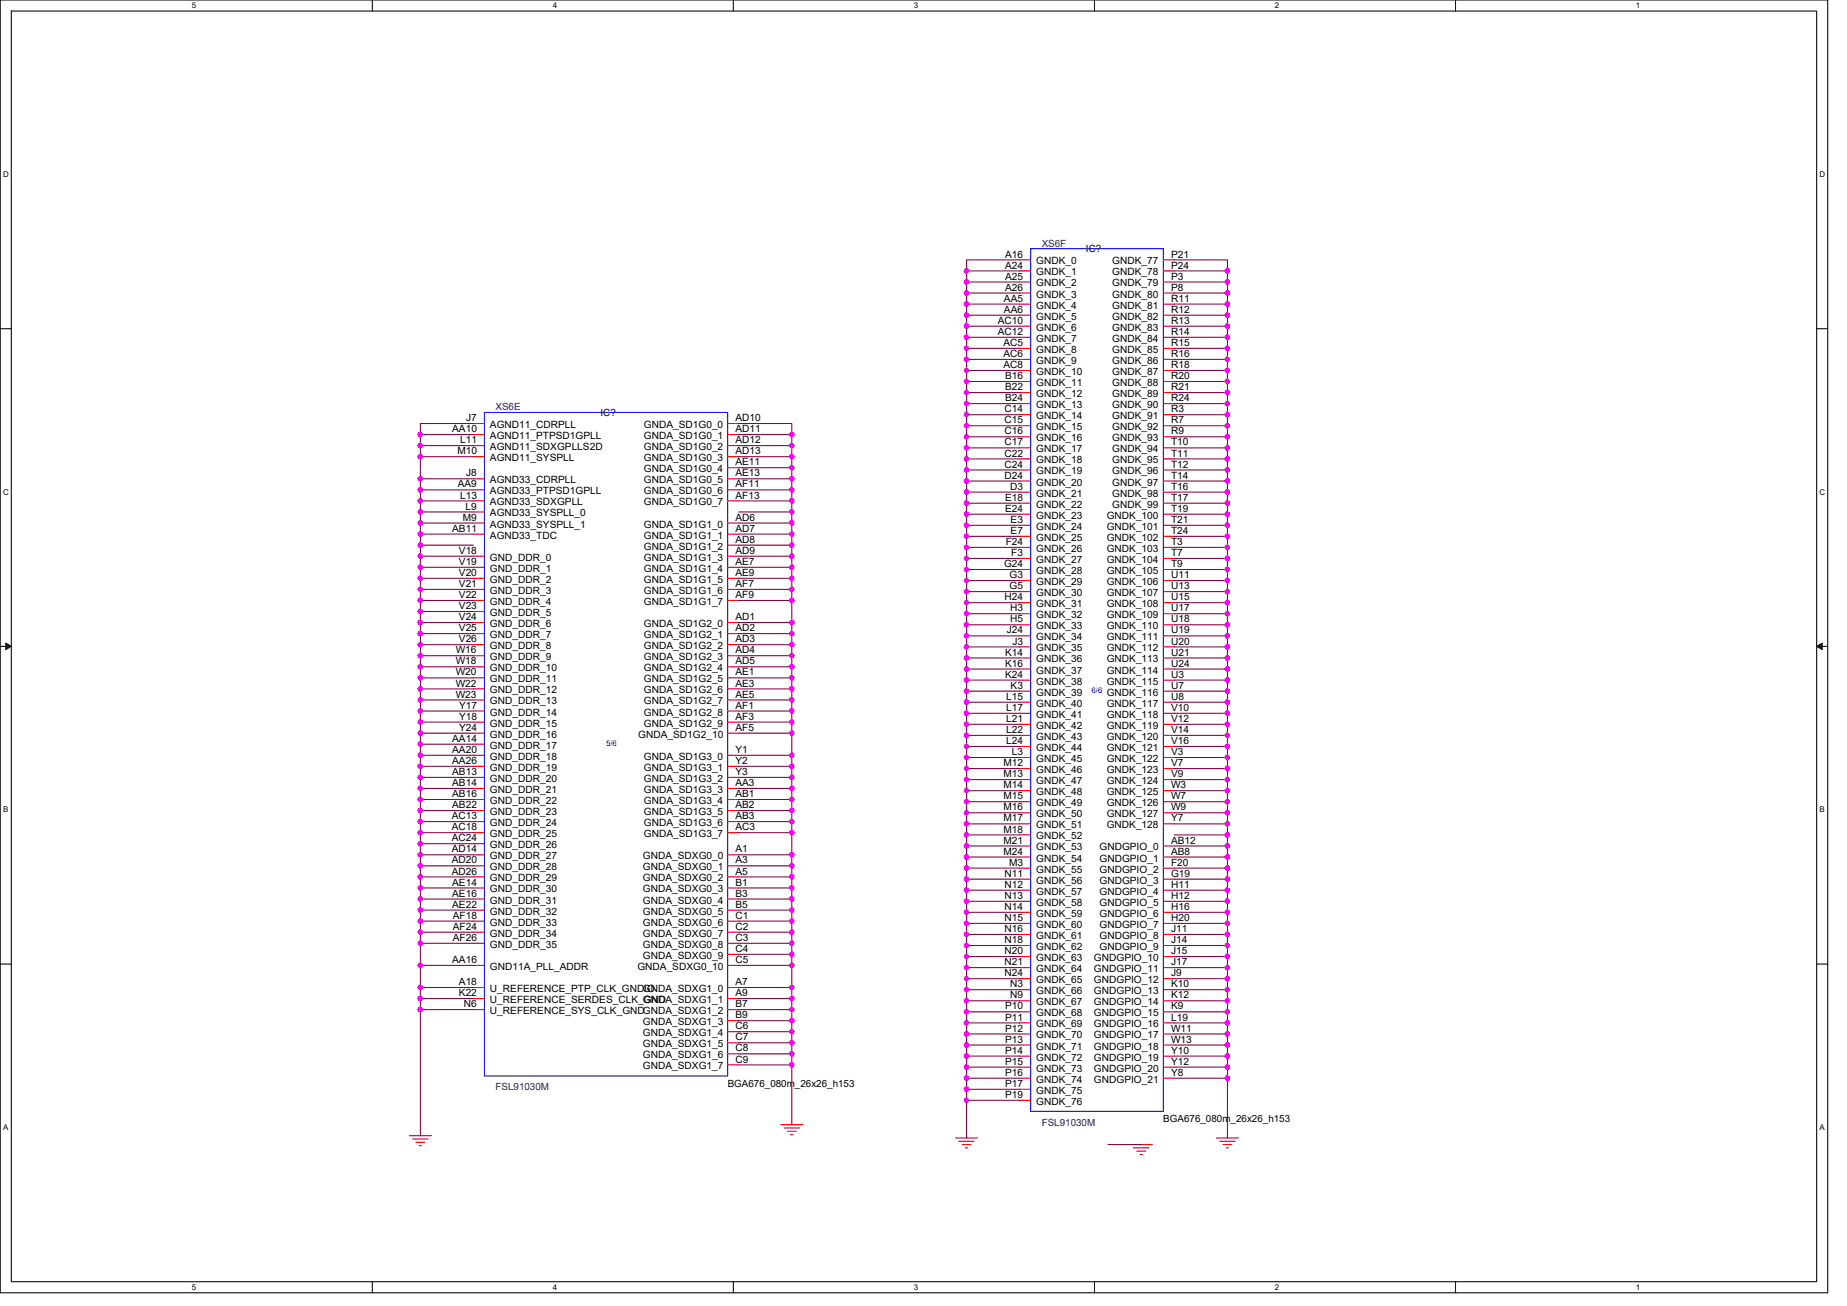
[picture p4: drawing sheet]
<svg xmlns="http://www.w3.org/2000/svg" width="297mm" height="210mm" viewBox="0 0 297 210" stroke-linecap="round" stroke-linejoin="round" font-family="sans-serif">
<path d="M0 0h293.9v207.9h-293.9zM1.8 1.8h290.4v204.3h-290.4z" fill="none" stroke="#000" stroke-width=".17"/>
<g fill="#fff">
<path d="M30.8 .2h.7v1.4h-.7z"/>
<path d="M30.8 206.3h.7v1.4h-.7z"/>
</g>
<path d="M59.9 0v1.8M59.9 206.1v1.8" fill="none" stroke="#000" stroke-width=".17"/>
<g fill="#fff">
<path d="M88.9 .2h.7v1.4h-.7z"/>
<path d="M88.9 206.3h.7v1.4h-.7z"/>
</g>
<path d="M117.9 0v1.8M117.9 206.1v1.8" fill="none" stroke="#000" stroke-width=".17"/>
<g fill="#fff">
<path d="M147 .2h.7v1.4h-.7z"/>
<path d="M147 206.3h.7v1.4h-.7z"/>
</g>
<path d="M176 0v1.8M176 206.1v1.8" fill="none" stroke="#000" stroke-width=".17"/>
<g fill="#fff">
<path d="M205 .2h.7v1.4h-.7z"/>
<path d="M205 206.3h.7v1.4h-.7z"/>
</g>
<path d="M234.1 0v1.8M234.1 206.1v1.8" fill="none" stroke="#000" stroke-width=".17"/>
<g fill="#fff">
<path d="M263.1 .2h.7v1.4h-.7z"/>
<path d="M263.1 206.3h.7v1.4h-.7z"/>
<path d="M.5 27.3h.9v1.4h-.9z"/>
<path d="M292.6 27.3h.9v1.4h-.9z"/>
<path d="M.5 78.4h.9v1.4h-.9z"/>
<path d="M292.6 78.4h.9v1.4h-.9z"/>
</g>
<path d="M0 52.9h1.8M292.2 52.9h1.7" fill="none" stroke="#000" stroke-width=".17"/>
<g fill="#fff">
<path d="M.5 129.5h.8v1.4h-.8z"/>
<path d="M292.6 129.5h.9v1.4h-.9z"/>
</g>
<path d="M0 103.9h1.8M292.2 103.9h1.7" fill="none" stroke="#000" stroke-width=".17"/>
<path d="M.9 103.4l.9 .5-.9 .5zM292.2 103.9l.8-.5v1z" fill="#000" stroke="#000" stroke-width=".16"/>
<g fill="#fff">
<path d="M.5 180.5h.8v1.4h-.8z"/>
<path d="M292.6 180.5h.9v1.4h-.9z"/>
</g>
<path d="M0 155h1.8M292.2 155h1.7" fill="none" stroke="#000" stroke-width=".17"/>
<g fill="none" stroke="#f00" stroke-width=".17">
<path d="M164 59.6h1.8M164 57.8h1.8M164 56h1.8M164 54.2h1.8M164 52.5h1.8M164 50.7h1.8M164 48.9h1.8M164 47.1h1.8M164 45.3h1.8M164 43.6h1.8M164 41.8h1.8M187.1 59.6h1.8"/>
<path d="M187.1 57.8h1.8M187.1 56h1.8M187.1 54.2h1.8M187.1 52.5h1.8M187.1 50.7h1.8M187.1 48.9h1.8M187.1 47.1h1.8M187.1 45.3h1.8M187.1 43.6h1.8M187.1 41.8h1.8M76.1 78.8h1.8M76.1 77h1.8"/>
<path d="M76.1 73.4h1.8M76.1 71.6h1.8M76.1 69.9h1.8M76.1 68.1h1.8M117 78.8h1.8M117 77h1.8M117 75.2h1.8M117 73.4h1.8M117 71.6h1.8M117 69.9h1.8M117 68.1h1.8M164 79.1h1.8"/>
<path d="M164 77.3h1.8M164 75.6h1.8M164 73.8h1.8M164 72h1.8M164 70.2h1.8M164 68.5h1.8M164 66.7h1.8M164 64.9h1.8M164 63.1h1.8M164 61.3h1.8M187.1 79.1h1.8M187.1 77.3h1.8"/>
<path d="M187.1 75.6h1.8M187.1 73.8h1.8M187.1 72h1.8M187.1 70.2h1.8M187.1 68.5h1.8M187.1 66.7h1.8M187.1 64.9h1.8M187.1 63.1h1.8M187.1 61.3h1.8M76.1 98.3h1.8M76.1 96.5h1.8M76.1 94.8h1.8"/>
<path d="M76.1 93h1.8M76.1 91.2h1.8M76.1 85.9h1.8M76.1 84.1h1.8M76.1 82.3h1.8M76.1 80.5h1.8M76.1 89.4h1.8M117 96.5h1.8M117 94.8h1.8M117 93h1.8M117 91.2h1.8M117 89.4h1.8"/>
<path d="M117 87.7h1.8M117 85.9h1.8M117 84.1h1.8M117 80.5h1.8M164 98.7h1.8M164 96.9h1.8M164 95.1h1.8M164 93.3h1.8M164 91.6h1.8M164 89.8h1.8M164 88h1.8M164 86.2h1.8"/>
<path d="M164 84.5h1.8M164 82.7h1.8M164 80.9h1.8M187.1 98.7h1.8M187.1 96.9h1.8M187.1 95.1h1.8M187.1 93.3h1.8M187.1 91.6h1.8M187.1 89.8h1.8M187.1 88h1.8M187.1 86.2h1.8M187.1 84.5h1.8"/>
<path d="M187.1 82.7h1.8M187.1 80.9h1.8M76.1 119.7h1.8M76.1 117.9h1.8M76.1 116.1h1.8M76.1 114.3h1.8M76.1 112.5h1.8M76.1 110.8h1.8M76.1 109h1.8M76.1 107.2h1.8M76.1 105.4h1.8M76.1 103.7h1.8"/>
<path d="M76.1 101.9h1.8M76.1 100.1h1.8M117 117.9h1.8M117 116.1h1.8M117 114.3h1.8M117 112.5h1.8M117 110.8h1.8M117 109h1.8M117 107.2h1.8M117 105.4h1.8M117 103.7h1.8M117 101.9h1.8"/>
<path d="M117 100.1h1.8M164 118.2h1.8M164 116.5h1.8M164 114.7h1.8M164 112.9h1.8M164 111.1h1.8M164 107.6h1.8M164 105.8h1.8M164 104h1.8M164 102.2h1.8M164 100.5h1.8M164 109.3h1.8"/>
<path d="M187.1 118.2h1.8M187.1 116.5h1.8M187.1 114.7h1.8M187.1 112.9h1.8M187.1 111.1h1.8M187.1 109.3h1.8M187.1 107.6h1.8M187.1 105.8h1.8M187.1 104h1.8M187.1 102.2h1.8M187.1 100.5h1.8M76.1 139.2h1.8"/>
<path d="M76.1 137.4h1.8M76.1 135.7h1.8M76.1 133.9h1.8M76.1 132.1h1.8M76.1 130.3h1.8M76.1 128.5h1.8M76.1 126.8h1.8M76.1 125h1.8M76.1 123.2h1.8M76.1 121.4h1.8M117 139.2h1.8M117 137.4h1.8"/>
<path d="M117 133.9h1.8M117 132.1h1.8M117 130.3h1.8M117 128.5h1.8M117 126.8h1.8M117 125h1.8M117 123.2h1.8M117 121.4h1.8M164 139.6h1.8M164 137.8h1.8M164 136h1.8M164 134.2h1.8"/>
<path d="M164 132.5h1.8M164 130.7h1.8M164 128.9h1.8M164 127.1h1.8M164 125.3h1.8M164 123.6h1.8M164 121.8h1.8M164 120h1.8M187.1 139.6h1.8M187.1 137.8h1.8M187.1 136h1.8M187.1 132.5h1.8"/>
<path d="M187.1 130.7h1.8M187.1 128.9h1.8M187.1 127.1h1.8M187.1 125.3h1.8M187.1 123.6h1.8M187.1 121.8h1.8M187.1 120h1.8M76.1 158.8h1.8M76.1 155.2h1.8M76.1 151.7h1.8M76.1 149.9h1.8M76.1 148.1h1.8"/>
<path d="M76.1 146.3h1.8M76.1 144.5h1.8M76.1 142.8h1.8M76.1 141h1.8M117 158.8h1.8M117 155.2h1.8M117 153.4h1.8M117 151.7h1.8M117 149.9h1.8M117 148.1h1.8M117 146.3h1.8M117 144.5h1.8"/>
<path d="M117 142.8h1.8M117 141h1.8M164 159.1h1.8M164 157.4h1.8M164 155.6h1.8M164 153.8h1.8M164 152h1.8M164 150.2h1.8M164 148.5h1.8M164 146.7h1.8M164 144.9h1.8M164 143.1h1.8"/>
<path d="M164 141.4h1.8M187.1 159.1h1.8M187.1 157.4h1.8M187.1 155.6h1.8M187.1 153.8h1.8M187.1 152h1.8M187.1 150.2h1.8M187.1 148.5h1.8M187.1 146.7h1.8M187.1 144.9h1.8M187.1 143.1h1.8M187.1 141.4h1.8"/>
<path d="M76.1 162.3h1.8M76.1 160.5h1.8M117 171.2h1.8M117 169.4h1.8M117 167.7h1.8M117 165.9h1.8M117 164.1h1.8M117 162.3h1.8M117 160.5h1.8M164 176.9h1.8M164 169.8h1.8M164 168h1.8"/>
<path d="M164 166.2h1.8M164 164.5h1.8M164 162.7h1.8M164 160.9h1.8M164 175.1h1.8M164 173.4h1.8M164 171.6h1.8M187.1 173.4h1.8M187.1 171.6h1.8M187.1 169.8h1.8M187.1 168h1.8M187.1 166.2h1.8"/>
<path d="M187.1 164.5h1.8M187.1 162.7h1.8M187.1 160.9h1.8M65.8 182.6h3.6M66.4 183.1h2.5M66.9 183.7h1.4M67.4 184.2h.4M125.6 180.8h3.5M126.1 181.4h2.5M126.6 181.9h1.5M127.2 182.4h.3M153.7 183h3.5"/>
<path d="M154.2 183.5h2.5M154.7 184h1.4M155.3 184.6h.3M181.8 184h3.5M182.3 184.6h2.5M182.8 185.1h1.4M183.3 185.6h.4M195.6 183h3.6M196.1 183.5h2.5M196.7 184h1.4M197.2 184.6h.4"/>
</g>
<path d="M165.8 40h21.3v138.7h-21.3zM77.9 66.3h39.1v106.7h-39.1z" fill="none" stroke="#00f" stroke-width=".17"/>
<g fill="none" stroke="#800040" stroke-width=".17">
<path d="M155.4 43.6h8.6M155.4 45.3h8.6M155.4 47.1h8.6M155.4 48.9h8.6M155.4 50.7h8.6M155.4 52.5h8.6M155.4 54.2h8.6M155.4 56h8.6M155.4 57.8h8.6M155.4 59.6h8.6M155.4 43.6v1.7M155.4 45.3v1.8"/>
<path d="M155.4 47.1v1.8M155.4 48.9v1.8M155.4 50.7v1.8M155.4 52.5v1.7M155.4 54.2v3.6M155.4 57.8v1.8M155.4 59.6v7.1M164 41.8h-8.6v1.8M188.9 45.3h8.5v1.8M188.9 47.1h8.5M188.9 48.9h8.5M188.9 50.7h8.5"/>
<path d="M188.9 52.5h8.5M188.9 54.2h8.5M188.9 56h8.5M188.9 57.8h8.5M188.9 59.6h8.5M188.9 41.8h8.5v1.8M188.9 43.6h8.5v1.7M197.4 47.1v3.6M197.4 50.7v3.5M197.4 57.8v3.5M197.4 54.2v3.6M67.6 69.9h8.5"/>
<path d="M67.6 71.6v30.3M67.6 71.6h8.5M67.6 73.4h8.5M67.6 77h8.5M67.6 78.8h8.5M76.1 68.1h-8.5v3.5M118.8 68.1h8.5v1.8M118.8 69.9h8.5M118.8 71.6h8.5M118.8 73.4h8.5M118.8 75.2h8.5M118.8 77h8.5"/>
<path d="M118.8 78.8h8.5M127.3 69.9v3.5M127.3 73.4v1.8M127.3 75.2v3.6M127.3 78.8v1.7M155.4 61.3h8.6M155.4 63.1h8.6M155.4 64.9h8.6M155.4 66.7h8.6M155.4 68.5h8.6M155.4 70.2h8.6M155.4 72h8.6"/>
<path d="M155.4 73.8h8.6M155.4 75.6h8.6M155.4 77.3h8.6M155.4 79.1h8.6M155.4 66.7v3.5M155.4 70.2v1.8M155.4 72v5.3M155.4 77.3v3.6M188.9 61.3h8.5M188.9 63.1h8.5M188.9 64.9h8.5M188.9 66.7h8.5"/>
<path d="M188.9 68.5h8.5M188.9 70.2h8.5M188.9 72h8.5M188.9 73.8h8.5M188.9 75.6h8.5M188.9 77.3h8.5M188.9 79.1h8.5M197.4 61.3v5.4M197.4 66.7v5.3M197.4 72v3.6M197.4 75.6v1.7M197.4 77.3v3.6"/>
<path d="M67.6 80.5h8.5M67.6 82.3h8.5M67.6 84.1h8.5M67.6 85.9h8.5M67.6 87.7h8.5M67.6 89.4h8.5M67.6 91.2h8.5M67.6 93h8.5M67.6 94.8h8.5M67.6 96.5h8.5M67.6 98.3h8.5M118.8 80.5h8.5"/>
<path d="M118.8 82.3h8.5M118.8 84.1h8.5M118.8 85.9h8.5M118.8 87.7h8.5M118.8 89.4h8.5M118.8 91.2h8.5M118.8 93h8.5M118.8 94.8h8.5M118.8 96.5h8.5M127.3 80.5v3.6M127.3 84.1v3.6M127.3 87.7v1.7"/>
<path d="M127.3 89.4v3.6M127.3 93v7.1M155.4 80.9h8.6M155.4 82.7h8.6M155.4 84.5h8.6M155.4 86.2h8.6M155.4 88h8.6M155.4 89.8h8.6M155.4 91.6h8.6M155.4 93.3h8.6M155.4 95.1h8.6M155.4 96.9h8.6"/>
<path d="M155.4 98.7h8.6M155.4 80.9v8.9M155.4 89.8v3.5M155.4 93.3v3.6M155.4 96.9v1.8M155.4 98.7v3.5M188.9 80.9h8.5M188.9 82.7h8.5M188.9 84.5h8.5M188.9 86.2h8.5M188.9 88h8.5M188.9 89.8h8.5"/>
<path d="M188.9 91.6h8.5M188.9 93.3h8.5M188.9 95.1h8.5M188.9 96.9h8.5M188.9 98.7h8.5M197.4 80.9v7.1M197.4 88v1.8M197.4 89.8v3.5M197.4 93.3v7.2M67.6 101.9v5.3M67.6 107.2v55.1M67.6 100.1h8.5"/>
<path d="M67.6 101.9h8.5M67.6 103.7h8.5M67.6 105.4h8.5M67.6 107.2h8.5M67.6 109h8.5M67.6 110.8h8.5M67.6 112.5h8.5M67.6 114.3h8.5M67.6 116.1h8.5M67.6 117.9h8.5M67.6 119.7h8.5M118.8 100.1h8.5"/>
<path d="M118.8 101.9h8.5M118.8 103.7h8.5M118.8 105.4h8.5M118.8 107.2h8.5M118.8 109h8.5M118.8 110.8h8.5M118.8 112.5h8.5M118.8 114.3h8.5M118.8 116.1h8.5M118.8 117.9h8.5M127.3 100.1v3.6M127.3 103.7v3.5"/>
<path d="M127.3 107.2v3.6M127.3 110.8v1.7M127.3 112.5v1.8M127.3 114.3v3.6M127.3 117.9v3.5M155.4 100.5h8.6M155.4 102.2h8.6M155.4 104h8.6M155.4 105.8h8.6M155.4 107.6h8.6M155.4 109.3h8.6M155.4 111.1h8.6"/>
<path d="M155.4 112.9h8.6M155.4 114.7h8.6M155.4 116.5h8.6M155.4 118.2h8.6M155.4 102.2v3.6M155.4 105.8v1.8M155.4 107.6v1.7M155.4 109.3v5.4M155.4 114.7v5.3M188.9 100.5h8.5M188.9 116.5h8.5M188.9 118.2h8.5"/>
<path d="M188.9 102.2h8.5M188.9 104h8.5M188.9 105.8h8.5M188.9 107.6h8.5M188.9 109.3h8.5M188.9 111.1h8.5M188.9 112.9h8.5M188.9 114.7h8.5M197.4 102.2v1.8M197.4 100.5v1.7M197.4 104v1.8M197.4 105.8v1.8"/>
<path d="M197.4 107.6v3.5M197.4 111.1v1.8M197.4 112.9v1.8M197.4 114.7v3.5M197.4 118.2v1.8M67.6 121.4h8.5M67.6 123.2h8.5M67.6 125h8.5M67.6 126.8h8.5M67.6 128.5h8.5M67.6 130.3h8.5M67.6 132.1h8.5"/>
<path d="M67.6 133.9h8.5M67.6 135.7h8.5M67.6 137.4h8.5M67.6 139.2h8.5M118.8 121.4h8.5M118.8 123.2h8.5M118.8 125h8.5M118.8 126.8h8.5M118.8 128.5h8.5M118.8 130.3h8.5M118.8 132.1h8.5M118.8 133.9h8.5"/>
<path d="M118.8 137.4h8.5M118.8 139.2h8.5M127.3 121.4v3.6M127.3 125v7.1M127.3 132.1v5.3M127.3 137.4v1.8M127.3 139.2v3.6M155.4 120h8.6M155.4 121.8h8.6M155.4 123.6h8.6M155.4 125.3h8.6M155.4 127.1h8.6"/>
<path d="M155.4 128.9h8.6M155.4 130.7h8.6M155.4 132.5h8.6M155.4 134.2h8.6M155.4 136h8.6M155.4 137.8h8.6M155.4 139.6h8.6M155.4 120v1.8M155.4 121.8v3.5M155.4 125.3v3.6M155.4 128.9v3.6M155.4 132.5v1.7"/>
<path d="M155.4 134.2v1.8M155.4 136v5.4M188.9 120h8.5M188.9 121.8h8.5M188.9 123.6h8.5M188.9 125.3h8.5M188.9 127.1h8.5M188.9 128.9h8.5M188.9 130.7h8.5M188.9 132.5h8.5M188.9 134.2h8.5M188.9 136h8.5"/>
<path d="M188.9 137.8h8.5M188.9 139.6h8.5M197.4 120v3.6M197.4 123.6v8.9M197.4 132.5v5.3M197.4 137.8v3.6M67.6 141h8.5M67.6 142.8h8.5M67.6 144.5h8.5M67.6 146.3h8.5M67.6 148.1h8.5M67.6 149.9h8.5"/>
<path d="M67.6 151.7h8.5M67.6 155.2h8.5M67.6 158.8h8.5M118.8 141h8.5M118.8 142.8h8.5M118.8 144.5h8.5M118.8 146.3h8.5M118.8 148.1h8.5M118.8 149.9h8.5M118.8 151.7h8.5M118.8 153.4h8.5M118.8 155.2h8.5"/>
<path d="M118.8 158.8h8.5M127.3 142.8v1.7M127.3 144.5v3.6M127.3 148.1v1.8M127.3 149.9v3.5M127.3 153.4v1.8M127.3 155.2v3.6M127.3 158.8v1.7M155.4 141.4h8.6M155.4 143.1h8.6M155.4 144.9h8.6M155.4 146.7h8.6"/>
<path d="M155.4 148.5h8.6M155.4 150.2h8.6M155.4 152h8.6M155.4 153.8h8.6M155.4 155.6h8.6M155.4 157.4h8.6M155.4 159.1h8.6M155.4 141.4v3.5M155.4 144.9v3.6M155.4 148.5v1.7M155.4 150.2v1.8M155.4 152v3.6"/>
<path d="M155.4 155.6v3.5M155.4 159.1v1.8M188.9 141.4h8.5M188.9 143.1h8.5M188.9 144.9h8.5M188.9 146.7h8.5M188.9 148.5h8.5M188.9 150.2h8.5M188.9 152h8.5M188.9 153.8h8.5M188.9 155.6h8.5M188.9 157.4h8.5"/>
<path d="M188.9 159.1h8.5M197.4 141.4v1.7M197.4 143.1v1.8M197.4 144.9v3.6M197.4 148.5v1.7M197.4 150.2v3.6M197.4 153.8v1.8M197.4 155.6v3.5M197.4 159.1v3.6M67.6 162.3v20.3M67.6 160.5h8.5M67.6 162.3h8.5"/>
<path d="M118.8 160.5h8.5M118.8 162.3h8.5M118.8 164.1h8.5M118.8 165.9h8.5M118.8 167.7h8.5M118.8 169.4h8.5M118.8 171.2h8.5M127.3 160.5v3.6M127.3 164.1v1.8M127.3 165.9v3.5M127.3 169.4v1.8M127.3 171.2v9.6"/>
<path d="M155.4 160.9h8.6M155.4 162.7h8.6M155.4 164.5h8.6M155.4 166.2h8.6M155.4 168h8.6M155.4 169.8h8.6M155.4 171.6h8.6M155.4 173.4h8.6M155.4 175.1h8.6M155.4 176.9h8.6M155.4 160.9v1.8M155.4 162.7v1.8"/>
<path d="M155.4 164.5v7.1M155.4 171.6v11.4M188.9 160.9h8.5M188.9 162.7h8.5M188.9 164.5h8.5M188.9 166.2h8.5M188.9 168h8.5M188.9 169.8h8.5M188.9 171.6h8.5M188.9 173.4h8.5M197.4 162.7v3.5M197.4 166.2v1.8"/>
<path d="M197.4 168v1.8M197.4 169.8v1.8M197.4 171.6v11.4M178.2 184h5.3"/>
</g>
<g fill="#f0f" stroke="#f0f" stroke-width=".17">
<circle cx="127.3" cy="69.9" r=".34"/>
<circle cx="127.3" cy="89.4" r=".34"/>
<circle cx="127.3" cy="94.7" r=".34"/>
<circle cx="127.3" cy="96.5" r=".34"/>
<circle cx="127.3" cy="71.6" r=".34"/>
<circle cx="127.3" cy="73.4" r=".34"/>
<circle cx="127.3" cy="75.2" r=".34"/>
<circle cx="127.3" cy="77" r=".34"/>
<circle cx="127.3" cy="78.7" r=".34"/>
<circle cx="127.3" cy="80.5" r=".34"/>
<circle cx="127.3" cy="82.3" r=".34"/>
<circle cx="127.3" cy="84.1" r=".34"/>
<circle cx="127.3" cy="85.9" r=".34"/>
<circle cx="127.3" cy="87.6" r=".34"/>
<circle cx="127.3" cy="91.2" r=".34"/>
<circle cx="127.3" cy="93" r=".34"/>
<circle cx="127.3" cy="100.1" r=".34"/>
<circle cx="127.3" cy="101.9" r=".34"/>
<circle cx="127.3" cy="126.8" r=".34"/>
<circle cx="127.3" cy="128.5" r=".34"/>
<circle cx="127.3" cy="103.6" r=".34"/>
<circle cx="127.3" cy="105.4" r=".34"/>
<circle cx="127.3" cy="107.2" r=".34"/>
<circle cx="127.3" cy="109" r=".34"/>
<circle cx="127.3" cy="110.8" r=".34"/>
<circle cx="127.3" cy="112.5" r=".34"/>
<circle cx="127.3" cy="114.3" r=".34"/>
<circle cx="127.3" cy="116.1" r=".34"/>
<circle cx="127.3" cy="117.9" r=".34"/>
<circle cx="127.3" cy="121.4" r=".34"/>
<circle cx="127.3" cy="123.2" r=".34"/>
<circle cx="127.3" cy="125" r=".34"/>
<circle cx="127.3" cy="130.3" r=".34"/>
<circle cx="127.3" cy="132.1" r=".34"/>
<circle cx="127.3" cy="133.9" r=".34"/>
<circle cx="127.3" cy="137.4" r=".34"/>
<circle cx="127.3" cy="139.2" r=".34"/>
<circle cx="127.3" cy="141" r=".34"/>
<circle cx="127.3" cy="142.8" r=".34"/>
<circle cx="127.3" cy="144.5" r=".34"/>
<circle cx="127.3" cy="146.3" r=".34"/>
<circle cx="127.3" cy="148.1" r=".34"/>
<circle cx="127.3" cy="149.9" r=".34"/>
<circle cx="127.3" cy="151.6" r=".34"/>
<circle cx="127.3" cy="153.4" r=".34"/>
<circle cx="127.3" cy="155.2" r=".34"/>
<circle cx="127.3" cy="158.8" r=".34"/>
<circle cx="127.3" cy="160.5" r=".34"/>
<circle cx="127.3" cy="162.3" r=".34"/>
<circle cx="127.3" cy="164.1" r=".34"/>
<circle cx="127.3" cy="165.9" r=".34"/>
<circle cx="127.3" cy="167.6" r=".34"/>
<circle cx="127.3" cy="169.4" r=".34"/>
<circle cx="127.3" cy="171.2" r=".34"/>
<circle cx="67.6" cy="69.9" r=".35"/>
<circle cx="67.6" cy="71.6" r=".35"/>
<circle cx="67.6" cy="73.4" r=".35"/>
<circle cx="67.6" cy="77" r=".35"/>
<circle cx="67.6" cy="78.7" r=".35"/>
<circle cx="67.6" cy="80.5" r=".35"/>
<circle cx="67.6" cy="82.3" r=".35"/>
<circle cx="67.6" cy="84.1" r=".35"/>
<circle cx="67.6" cy="85.9" r=".35"/>
<circle cx="67.6" cy="87.6" r=".35"/>
<circle cx="67.6" cy="89.4" r=".35"/>
<circle cx="67.6" cy="91.2" r=".35"/>
<circle cx="67.6" cy="93" r=".35"/>
<circle cx="67.6" cy="94.7" r=".35"/>
<circle cx="67.6" cy="96.5" r=".35"/>
<circle cx="67.6" cy="98.3" r=".35"/>
<circle cx="67.6" cy="100.1" r=".35"/>
<circle cx="67.6" cy="101.9" r=".35"/>
<circle cx="67.6" cy="103.6" r=".35"/>
<circle cx="67.6" cy="109" r=".35"/>
<circle cx="67.6" cy="110.8" r=".35"/>
<circle cx="67.6" cy="112.5" r=".35"/>
<circle cx="67.6" cy="114.3" r=".35"/>
<circle cx="67.6" cy="116.1" r=".35"/>
<circle cx="67.6" cy="117.9" r=".35"/>
<circle cx="67.6" cy="119.6" r=".35"/>
<circle cx="67.6" cy="121.4" r=".35"/>
<circle cx="67.6" cy="123.2" r=".35"/>
<circle cx="67.6" cy="125" r=".35"/>
<circle cx="67.6" cy="126.8" r=".35"/>
<circle cx="67.6" cy="128.5" r=".35"/>
<circle cx="67.6" cy="130.3" r=".35"/>
<circle cx="67.6" cy="132.1" r=".35"/>
<circle cx="67.6" cy="133.9" r=".35"/>
<circle cx="67.6" cy="135.6" r=".35"/>
<circle cx="67.6" cy="137.4" r=".35"/>
<circle cx="67.6" cy="139.2" r=".35"/>
<circle cx="67.6" cy="141" r=".35"/>
<circle cx="67.6" cy="142.8" r=".35"/>
<circle cx="67.6" cy="144.5" r=".35"/>
<circle cx="67.6" cy="146.3" r=".35"/>
<circle cx="67.6" cy="148.1" r=".35"/>
<circle cx="67.6" cy="149.9" r=".35"/>
<circle cx="67.6" cy="151.6" r=".35"/>
<circle cx="67.6" cy="155.2" r=".35"/>
<circle cx="67.6" cy="158.8" r=".35"/>
<circle cx="67.6" cy="160.5" r=".35"/>
<circle cx="67.6" cy="105.4" r=".35"/>
<circle cx="67.6" cy="107.2" r=".35"/>
<circle cx="67.6" cy="162.3" r=".35"/>
<circle cx="155.4" cy="43.5" r=".34"/>
<circle cx="155.4" cy="45.3" r=".34"/>
<circle cx="155.4" cy="47.1" r=".34"/>
<circle cx="155.4" cy="48.9" r=".34"/>
<circle cx="155.4" cy="56" r=".34"/>
<circle cx="155.4" cy="50.7" r=".34"/>
<circle cx="155.4" cy="52.4" r=".34"/>
<circle cx="155.4" cy="54.2" r=".34"/>
<circle cx="155.4" cy="61.3" r=".34"/>
<circle cx="155.4" cy="63.1" r=".34"/>
<circle cx="155.4" cy="57.8" r=".34"/>
<circle cx="155.4" cy="59.5" r=".34"/>
<circle cx="155.4" cy="64.9" r=".34"/>
<circle cx="155.4" cy="66.7" r=".34"/>
<circle cx="155.4" cy="68.4" r=".34"/>
<circle cx="155.4" cy="70.2" r=".34"/>
<circle cx="155.4" cy="72" r=".34"/>
<circle cx="155.4" cy="73.8" r=".34"/>
<circle cx="155.4" cy="82.7" r=".34"/>
<circle cx="155.4" cy="84.4" r=".34"/>
<circle cx="155.4" cy="86.2" r=".34"/>
<circle cx="155.4" cy="89.8" r=".34"/>
<circle cx="155.4" cy="75.6" r=".34"/>
<circle cx="155.4" cy="77.3" r=".34"/>
<circle cx="155.4" cy="79.1" r=".34"/>
<circle cx="155.4" cy="80.9" r=".34"/>
<circle cx="155.4" cy="88" r=".34"/>
<circle cx="155.4" cy="91.6" r=".34"/>
<circle cx="155.4" cy="93.3" r=".34"/>
<circle cx="155.4" cy="95.1" r=".34"/>
<circle cx="155.4" cy="96.9" r=".34"/>
<circle cx="155.4" cy="98.7" r=".34"/>
<circle cx="155.4" cy="100.4" r=".34"/>
<circle cx="155.4" cy="102.2" r=".34"/>
<circle cx="155.4" cy="111.1" r=".34"/>
<circle cx="155.4" cy="116.4" r=".34"/>
<circle cx="155.4" cy="137.8" r=".34"/>
<circle cx="155.4" cy="153.8" r=".34"/>
<circle cx="155.4" cy="104" r=".34"/>
<circle cx="155.4" cy="105.8" r=".34"/>
<circle cx="155.4" cy="107.6" r=".34"/>
<circle cx="155.4" cy="109.3" r=".34"/>
<circle cx="155.4" cy="112.9" r=".34"/>
<circle cx="155.4" cy="114.7" r=".34"/>
<circle cx="155.4" cy="118.2" r=".34"/>
<circle cx="155.4" cy="120" r=".34"/>
<circle cx="155.4" cy="121.8" r=".34"/>
<circle cx="155.4" cy="123.6" r=".34"/>
<circle cx="155.4" cy="125.3" r=".34"/>
<circle cx="155.4" cy="127.1" r=".34"/>
<circle cx="155.4" cy="128.9" r=".34"/>
<circle cx="155.4" cy="130.7" r=".34"/>
<circle cx="155.4" cy="132.4" r=".34"/>
<circle cx="155.4" cy="134.2" r=".34"/>
<circle cx="155.4" cy="136" r=".34"/>
<circle cx="155.4" cy="139.6" r=".34"/>
<circle cx="155.4" cy="141.3" r=".34"/>
<circle cx="155.4" cy="143.1" r=".34"/>
<circle cx="155.4" cy="144.9" r=".34"/>
<circle cx="155.4" cy="146.7" r=".34"/>
<circle cx="155.4" cy="148.4" r=".34"/>
<circle cx="155.4" cy="150.2" r=".34"/>
<circle cx="155.4" cy="152" r=".34"/>
<circle cx="155.4" cy="155.6" r=".34"/>
<circle cx="155.4" cy="157.3" r=".34"/>
<circle cx="155.4" cy="159.1" r=".34"/>
<circle cx="155.4" cy="160.9" r=".34"/>
<circle cx="155.4" cy="164.5" r=".34"/>
<circle cx="155.4" cy="166.2" r=".34"/>
<circle cx="155.4" cy="168" r=".34"/>
<circle cx="155.4" cy="173.3" r=".34"/>
<circle cx="155.4" cy="175.1" r=".34"/>
<circle cx="155.4" cy="176.9" r=".34"/>
<circle cx="155.4" cy="162.7" r=".34"/>
<circle cx="155.4" cy="169.8" r=".34"/>
<circle cx="155.4" cy="171.6" r=".34"/>
<circle cx="197.4" cy="43.5" r=".35"/>
<circle cx="197.4" cy="45.3" r=".35"/>
<circle cx="197.4" cy="47.1" r=".35"/>
<circle cx="197.4" cy="48.9" r=".35"/>
<circle cx="197.4" cy="50.7" r=".35"/>
<circle cx="197.4" cy="52.4" r=".35"/>
<circle cx="197.4" cy="54.2" r=".35"/>
<circle cx="197.4" cy="56" r=".35"/>
<circle cx="197.4" cy="57.8" r=".35"/>
<circle cx="197.4" cy="63.1" r=".35"/>
<circle cx="197.4" cy="68.4" r=".35"/>
<circle cx="197.4" cy="59.5" r=".35"/>
<circle cx="197.4" cy="61.3" r=".35"/>
<circle cx="197.4" cy="64.9" r=".35"/>
<circle cx="197.4" cy="66.7" r=".35"/>
<circle cx="197.4" cy="70.2" r=".35"/>
<circle cx="197.4" cy="72" r=".35"/>
<circle cx="197.4" cy="73.8" r=".35"/>
<circle cx="197.4" cy="82.7" r=".35"/>
<circle cx="197.4" cy="84.4" r=".35"/>
<circle cx="197.4" cy="95.1" r=".35"/>
<circle cx="197.4" cy="96.9" r=".35"/>
<circle cx="197.4" cy="100.4" r=".35"/>
<circle cx="197.4" cy="75.6" r=".35"/>
<circle cx="197.4" cy="77.3" r=".35"/>
<circle cx="197.4" cy="79.1" r=".35"/>
<circle cx="197.4" cy="80.9" r=".35"/>
<circle cx="197.4" cy="86.2" r=".35"/>
<circle cx="197.4" cy="88" r=".35"/>
<circle cx="197.4" cy="89.8" r=".35"/>
<circle cx="197.4" cy="91.6" r=".35"/>
<circle cx="197.4" cy="93.3" r=".35"/>
<circle cx="197.4" cy="98.7" r=".35"/>
<circle cx="197.4" cy="114.7" r=".35"/>
<circle cx="197.4" cy="123.6" r=".35"/>
<circle cx="197.4" cy="125.3" r=".35"/>
<circle cx="197.4" cy="127.1" r=".35"/>
<circle cx="197.4" cy="128.9" r=".35"/>
<circle cx="197.4" cy="134.2" r=".35"/>
<circle cx="197.4" cy="102.2" r=".35"/>
<circle cx="197.4" cy="104" r=".35"/>
<circle cx="197.4" cy="105.8" r=".35"/>
<circle cx="197.4" cy="107.6" r=".35"/>
<circle cx="197.4" cy="109.3" r=".35"/>
<circle cx="197.4" cy="111.1" r=".35"/>
<circle cx="197.4" cy="112.9" r=".35"/>
<circle cx="197.4" cy="116.4" r=".35"/>
<circle cx="197.4" cy="118.2" r=".35"/>
<circle cx="197.4" cy="120" r=".35"/>
<circle cx="197.4" cy="121.8" r=".35"/>
<circle cx="197.4" cy="130.7" r=".35"/>
<circle cx="197.4" cy="132.4" r=".35"/>
<circle cx="197.4" cy="136" r=".35"/>
<circle cx="197.4" cy="137.8" r=".35"/>
<circle cx="197.4" cy="139.6" r=".35"/>
<circle cx="197.4" cy="141.3" r=".35"/>
<circle cx="197.4" cy="143.1" r=".35"/>
<circle cx="197.4" cy="144.9" r=".35"/>
<circle cx="197.4" cy="146.7" r=".35"/>
<circle cx="197.4" cy="148.4" r=".35"/>
<circle cx="197.4" cy="150.2" r=".35"/>
<circle cx="197.4" cy="152" r=".35"/>
<circle cx="197.4" cy="153.8" r=".35"/>
<circle cx="197.4" cy="155.6" r=".35"/>
<circle cx="197.4" cy="157.3" r=".35"/>
<circle cx="197.4" cy="159.1" r=".35"/>
<circle cx="197.4" cy="160.9" r=".35"/>
<circle cx="197.4" cy="162.7" r=".35"/>
<circle cx="197.4" cy="173.3" r=".35"/>
<circle cx="197.4" cy="164.5" r=".35"/>
<circle cx="197.4" cy="166.2" r=".35"/>
<circle cx="197.4" cy="168" r=".35"/>
<circle cx="197.4" cy="169.8" r=".35"/>
<circle cx="197.4" cy="171.6" r=".35"/>
</g>
<g font-size="1.6">
<text x="161.6" y="41.4">A16</text>
<text x="174.6" y="40.5">IC?</text>
<text x="188.3" y="41.4">P21</text>
<text x="161.6" y="46.7">A26</text>
<text x="161.6" y="45">A25</text>
<text x="161.6" y="43.2">A24</text>
<text x="166.6" y="47.8">GNDK_3</text>
<text x="166.6" y="46.1">GNDK_2</text>
<text x="166.6" y="44.3">GNDK_1</text>
<text x="166.6" y="42.5">GNDK_0</text>
<text x="178.9" y="47.8">GNDK_80</text>
<text x="178.9" y="46.1">GNDK_79</text>
<text x="178.9" y="44.3">GNDK_78</text>
<text x="178.9" y="42.5">GNDK_77</text>
<text x="188.3" y="46.7">P8</text>
<text x="188.3" y="45">P3</text>
<text x="188.3" y="43.2">P24</text>
<text x="160.5" y="53.8">AC12</text>
<text x="160.5" y="52.1">AC10</text>
<text x="161.5" y="50.3">AA6</text>
<text x="161.5" y="48.5">AA5</text>
<text x="166.6" y="53.2">GNDK_6</text>
<text x="166.6" y="51.4">GNDK_5</text>
<text x="166.6" y="49.6">GNDK_4</text>
<text x="178.9" y="53.2">GNDK_83</text>
<text x="178.9" y="51.4">GNDK_82</text>
<text x="178.9" y="49.6">GNDK_81</text>
<text x="188.3" y="53.8">R14</text>
<text x="188.3" y="52.1">R13</text>
<text x="188.3" y="50.3">R12</text>
<text x="188.3" y="48.5">R11</text>
<text x="161.4" y="59.2">AC8</text>
<text x="161.4" y="57.4">AC6</text>
<text x="161.4" y="55.6">AC5</text>
<text x="166.6" y="58.5">GNDK_9</text>
<text x="166.6" y="56.7">GNDK_8</text>
<text x="166.6" y="54.9">GNDK_7</text>
<text x="178.9" y="58.5">GNDK_86</text>
<text x="178.9" y="56.7">GNDK_85</text>
<text x="178.9" y="54.9">GNDK_84</text>
<text x="188.3" y="59.2">R18</text>
<text x="188.3" y="57.4">R16</text>
<text x="188.3" y="55.6">R15</text>
<text x="161.6" y="64.5">B24</text>
<text x="161.6" y="62.7">B22</text>
<text x="161.6" y="61">B16</text>
<text x="166.6" y="65.6">GNDK_13</text>
<text x="166.6" y="63.8">GNDK_12</text>
<text x="166.6" y="62.1">GNDK_11</text>
<text x="166.6" y="60.3">GNDK_10</text>
<text x="178.9" y="65.6">GNDK_90</text>
<text x="178.9" y="63.8">GNDK_89</text>
<text x="178.9" y="62.1">GNDK_88</text>
<text x="178.9" y="60.3">GNDK_87</text>
<text x="188.3" y="64.5">R24</text>
<text x="188.3" y="62.7">R21</text>
<text x="188.3" y="61">R20</text>
<text x="72.7" y="69.5">AA10</text>
<text x="74" y="71.3">L11</text>
<text x="75" y="67.7">J7</text>
<text x="78.8" y="70.6">AGND11_PTPSD1GPLL</text>
<text x="78.8" y="68.8">AGND11_CDRPLL</text>
<text x="96.6" y="66.8">IC?</text>
<text x="103.5" y="70.6">GNDA_SD1G0_1</text>
<text x="103.5" y="68.8">GNDA_SD1G0_0</text>
<text x="118.3" y="71.3">AD12</text>
<text x="118.3" y="69.5">AD11</text>
<text x="118.3" y="67.7">AD10</text>
<text x="161.6" y="71.6">C17</text>
<text x="161.6" y="69.9">C16</text>
<text x="161.6" y="68.1">C15</text>
<text x="161.6" y="66.3">C14</text>
<text x="166.6" y="71">GNDK_16</text>
<text x="166.6" y="69.2">GNDK_15</text>
<text x="166.6" y="67.4">GNDK_14</text>
<text x="178.9" y="71">GNDK_93</text>
<text x="178.9" y="69.2">GNDK_92</text>
<text x="178.9" y="67.4">GNDK_91</text>
<text x="188.3" y="71.6">T10</text>
<text x="188.3" y="69.9">R9</text>
<text x="188.3" y="68.1">R7</text>
<text x="188.3" y="66.3">R3</text>
<text x="73.6" y="73">M10</text>
<text x="75" y="76.6">J8</text>
<text x="78.8" y="77.7">AGND33_CDRPLL</text>
<text x="78.8" y="74.1">AGND11_SYSPLL</text>
<text x="78.8" y="72.4">AGND11_SDXGPLLS2D</text>
<text x="103.5" y="77.7">GNDA_SD1G0_5</text>
<text x="103.5" y="75.9">GNDA_SD1G0_4</text>
<text x="103.5" y="74.1">GNDA_SD1G0_3</text>
<text x="103.5" y="72.4">GNDA_SD1G0_2</text>
<text x="118.3" y="76.6">AE13</text>
<text x="118.3" y="74.8">AE11</text>
<text x="118.3" y="73">AD13</text>
<text x="161.6" y="77">D24</text>
<text x="161.6" y="75.2">C24</text>
<text x="161.6" y="73.4">C22</text>
<text x="166.6" y="76.3">GNDK_19</text>
<text x="166.6" y="74.5">GNDK_18</text>
<text x="166.6" y="72.7">GNDK_17</text>
<text x="178.9" y="76.3">GNDK_96</text>
<text x="178.9" y="74.5">GNDK_95</text>
<text x="178.9" y="72.7">GNDK_94</text>
<text x="188.3" y="77">T14</text>
<text x="188.3" y="75.2">T12</text>
<text x="188.3" y="73.4">T11</text>
<text x="73.6" y="78.4">AA9</text>
<text x="74" y="80.2">L13</text>
<text x="74.4" y="83.7">M9</text>
<text x="74.9" y="81.9">L9</text>
<text x="78.8" y="83">AGND33_SYSPLL_0</text>
<text x="78.8" y="81.3">AGND33_SDXGPLL</text>
<text x="78.8" y="79.5">AGND33_PTPSD1GPLL</text>
<text x="103.5" y="81.3">GNDA_SD1G0_7</text>
<text x="103.5" y="79.5">GNDA_SD1G0_6</text>
<text x="118.3" y="83.7">AD6</text>
<text x="118.3" y="80.2">AF13</text>
<text x="118.3" y="78.4">AF11</text>
<text x="161.6" y="82.3">E24</text>
<text x="161.6" y="80.5">E18</text>
<text x="162.5" y="78.7">D3</text>
<text x="166.6" y="83.4">GNDK_23</text>
<text x="166.6" y="81.6">GNDK_22</text>
<text x="166.6" y="79.8">GNDK_21</text>
<text x="166.6" y="78.1">GNDK_20</text>
<text x="178" y="83.4">GNDK_100</text>
<text x="178.9" y="81.6">GNDK_99</text>
<text x="178.9" y="79.8">GNDK_98</text>
<text x="178.9" y="78.1">GNDK_97</text>
<text x="188.3" y="82.3">T19</text>
<text x="188.3" y="80.5">T17</text>
<text x="188.3" y="78.7">T16</text>
<text x="72.7" y="85.5">AB11</text>
<text x="73.8" y="89">V18</text>
<text x="78.8" y="86.6">AGND33_TDC</text>
<text x="78.8" y="84.8">AGND33_SYSPLL_1</text>
<text x="103.5" y="88.4">GNDA_SD1G1_2</text>
<text x="103.5" y="86.6">GNDA_SD1G1_1</text>
<text x="103.5" y="84.8">GNDA_SD1G1_0</text>
<text x="118.3" y="89">AD9</text>
<text x="118.3" y="87.3">AD8</text>
<text x="118.3" y="85.5">AD7</text>
<text x="161.8" y="87.6">F24</text>
<text x="162.5" y="85.9">E7</text>
<text x="162.5" y="84.1">E3</text>
<text x="162.6" y="89.4">F3</text>
<text x="166.6" y="88.7">GNDK_26</text>
<text x="166.6" y="87">GNDK_25</text>
<text x="166.6" y="85.2">GNDK_24</text>
<text x="178" y="88.7">GNDK_103</text>
<text x="178" y="87">GNDK_102</text>
<text x="178" y="85.2">GNDK_101</text>
<text x="188.3" y="89.4">T7</text>
<text x="188.3" y="87.6">T3</text>
<text x="188.3" y="85.9">T24</text>
<text x="188.3" y="84.1">T21</text>
<text x="73.8" y="94.4">V21</text>
<text x="73.8" y="92.6">V20</text>
<text x="73.8" y="90.8">V19</text>
<text x="78.8" y="95.5">GND_DDR_3</text>
<text x="78.8" y="93.7">GND_DDR_2</text>
<text x="78.8" y="91.9">GND_DDR_1</text>
<text x="78.8" y="90.1">GND_DDR_0</text>
<text x="103.5" y="95.5">GNDA_SD1G1_6</text>
<text x="103.5" y="93.7">GNDA_SD1G1_5</text>
<text x="103.5" y="91.9">GNDA_SD1G1_4</text>
<text x="103.5" y="90.1">GNDA_SD1G1_3</text>
<text x="118.3" y="94.4">AF7</text>
<text x="118.3" y="92.6">AE9</text>
<text x="118.3" y="90.8">AE7</text>
<text x="161.5" y="91.2">G24</text>
<text x="162.4" y="94.7">G5</text>
<text x="162.4" y="93">G3</text>
<text x="166.6" y="95.8">GNDK_30</text>
<text x="166.6" y="94.1">GNDK_29</text>
<text x="166.6" y="92.3">GNDK_28</text>
<text x="166.6" y="90.5">GNDK_27</text>
<text x="178" y="95.8">GNDK_107</text>
<text x="178" y="94.1">GNDK_106</text>
<text x="178" y="92.3">GNDK_105</text>
<text x="178" y="90.5">GNDK_104</text>
<text x="188.3" y="94.7">U13</text>
<text x="188.3" y="93">U11</text>
<text x="188.3" y="91.2">T9</text>
<text x="73.8" y="101.5">V25</text>
<text x="73.8" y="99.7">V24</text>
<text x="73.8" y="97.9">V23</text>
<text x="73.8" y="96.2">V22</text>
<text x="78.8" y="100.8">GND_DDR_6</text>
<text x="78.8" y="99">GND_DDR_5</text>
<text x="78.8" y="97.3">GND_DDR_4</text>
<text x="103.5" y="100.8">GNDA_SD1G2_0</text>
<text x="103.5" y="97.3">GNDA_SD1G1_7</text>
<text x="118.3" y="101.5">AD2</text>
<text x="118.3" y="99.7">AD1</text>
<text x="118.3" y="96.2">AF9</text>
<text x="161.6" y="96.5">H24</text>
<text x="161.9" y="101.9">J24</text>
<text x="162.5" y="100.1">H5</text>
<text x="162.5" y="98.3">H3</text>
<text x="166.6" y="101.2">GNDK_33</text>
<text x="166.6" y="99.4">GNDK_32</text>
<text x="166.6" y="97.6">GNDK_31</text>
<text x="178" y="101.2">GNDK_110</text>
<text x="178" y="99.4">GNDK_109</text>
<text x="178" y="97.6">GNDK_108</text>
<text x="188.3" y="101.9">U19</text>
<text x="188.3" y="100.1">U18</text>
<text x="188.3" y="98.3">U17</text>
<text x="188.3" y="96.5">U15</text>
<text x="73.3" y="106.8">W18</text>
<text x="73.3" y="105.1">W16</text>
<text x="73.8" y="103.3">V26</text>
<text x="78.8" y="107.9">GND_DDR_10</text>
<text x="78.8" y="106.2">GND_DDR_9</text>
<text x="78.8" y="104.4">GND_DDR_8</text>
<text x="78.8" y="102.6">GND_DDR_7</text>
<text x="103.5" y="107.9">GNDA_SD1G2_4</text>
<text x="103.5" y="106.2">GNDA_SD1G2_3</text>
<text x="103.5" y="104.4">GNDA_SD1G2_2</text>
<text x="103.5" y="102.6">GNDA_SD1G2_1</text>
<text x="118.3" y="106.8">AD5</text>
<text x="118.3" y="105.1">AD4</text>
<text x="118.3" y="103.3">AD3</text>
<text x="161.6" y="107.2">K16</text>
<text x="161.6" y="105.4">K14</text>
<text x="162.8" y="103.6">J3</text>
<text x="166.6" y="106.5">GNDK_36</text>
<text x="166.6" y="104.7">GNDK_35</text>
<text x="166.6" y="103">GNDK_34</text>
<text x="178" y="106.5">GNDK_113</text>
<text x="178" y="104.7">GNDK_112</text>
<text x="178" y="103">GNDK_111</text>
<text x="188.3" y="107.2">U24</text>
<text x="188.3" y="105.4">U21</text>
<text x="188.3" y="103.6">U20</text>
<text x="73.3" y="112.2">W23</text>
<text x="73.3" y="110.4">W22</text>
<text x="73.3" y="108.6">W20</text>
<text x="73.8" y="113.9">Y17</text>
<text x="78.8" y="113.3">GND_DDR_13</text>
<text x="78.8" y="111.5">GND_DDR_12</text>
<text x="78.8" y="109.7">GND_DDR_11</text>
<text x="103.5" y="113.3">GNDA_SD1G2_7</text>
<text x="103.5" y="111.5">GNDA_SD1G2_6</text>
<text x="103.5" y="109.7">GNDA_SD1G2_5</text>
<text x="118.3" y="113.9">AF1</text>
<text x="118.3" y="112.2">AE5</text>
<text x="118.3" y="110.4">AE3</text>
<text x="118.3" y="108.6">AE1</text>
<text x="161.6" y="109">K24</text>
<text x="161.8" y="112.5">L15</text>
<text x="162.5" y="110.7">K3</text>
<text x="166.6" y="113.6">GNDK_40</text>
<text x="166.6" y="111.8">GNDK_39</text>
<text x="166.6" y="108.3">GNDK_37</text>
<text x="166.6" y="110.1">GNDK_38</text>
<text x="178" y="113.6">GNDK_117</text>
<text x="178" y="111.8">GNDK_116</text>
<text x="178" y="110.1">GNDK_115</text>
<text x="178" y="108.3">GNDK_114</text>
<text x="188.3" y="112.5">U8</text>
<text x="188.3" y="110.7">U7</text>
<text x="188.3" y="109">U3</text>
<text x="72.7" y="119.3">AA14</text>
<text x="73.8" y="117.5">Y24</text>
<text x="73.8" y="115.7">Y18</text>
<text x="78.8" y="118.6">GND_DDR_16</text>
<text x="78.8" y="116.8">GND_DDR_15</text>
<text x="78.8" y="115">GND_DDR_14</text>
<text x="102.7" y="118.6">GNDA_SD1G2_10</text>
<text x="103.5" y="116.8">GNDA_SD1G2_9</text>
<text x="103.5" y="115">GNDA_SD1G2_8</text>
<text x="118.3" y="117.5">AF5</text>
<text x="118.3" y="115.7">AF3</text>
<text x="161.8" y="119.6">L24</text>
<text x="161.8" y="117.9">L22</text>
<text x="161.8" y="116.1">L21</text>
<text x="161.8" y="114.3">L17</text>
<text x="166.6" y="119">GNDK_43</text>
<text x="166.6" y="117.2">GNDK_42</text>
<text x="166.6" y="115.4">GNDK_41</text>
<text x="178" y="119">GNDK_120</text>
<text x="178" y="117.2">GNDK_119</text>
<text x="178" y="115.4">GNDK_118</text>
<text x="188.3" y="119.6">V16</text>
<text x="188.3" y="117.9">V14</text>
<text x="188.3" y="116.1">V12</text>
<text x="188.3" y="114.3">V10</text>
<text x="72.7" y="124.6">AB13</text>
<text x="72.7" y="122.8">AA26</text>
<text x="72.7" y="121.1">AA20</text>
<text x="78.8" y="125.7">GND_DDR_20</text>
<text x="78.8" y="123.9">GND_DDR_19</text>
<text x="78.8" y="122.2">GND_DDR_18</text>
<text x="78.8" y="120.4">GND_DDR_17</text>
<text x="103.5" y="125.7">GNDA_SD1G3_2</text>
<text x="103.5" y="123.9">GNDA_SD1G3_1</text>
<text x="103.5" y="122.2">GNDA_SD1G3_0</text>
<text x="118.3" y="124.6">Y3</text>
<text x="118.3" y="122.8">Y2</text>
<text x="118.3" y="121.1">Y1</text>
<text x="161.4" y="125">M13</text>
<text x="161.4" y="123.2">M12</text>
<text x="162.7" y="121.4">L3</text>
<text x="166.6" y="124.3">GNDK_46</text>
<text x="166.6" y="122.5">GNDK_45</text>
<text x="166.6" y="120.7">GNDK_44</text>
<text x="178" y="124.3">GNDK_123</text>
<text x="178" y="122.5">GNDK_122</text>
<text x="178" y="120.7">GNDK_121</text>
<text x="188.3" y="125">V9</text>
<text x="188.3" y="123.2">V7</text>
<text x="188.3" y="121.4">V3</text>
<text x="72.6" y="131.7">AC13</text>
<text x="72.7" y="129.9">AB22</text>
<text x="72.7" y="128.2">AB16</text>
<text x="72.7" y="126.4">AB14</text>
<text x="78.8" y="131">GND_DDR_23</text>
<text x="78.8" y="129.3">GND_DDR_22</text>
<text x="78.8" y="127.5">GND_DDR_21</text>
<text x="103.5" y="131">GNDA_SD1G3_5</text>
<text x="103.5" y="129.3">GNDA_SD1G3_4</text>
<text x="103.5" y="127.5">GNDA_SD1G3_3</text>
<text x="118.3" y="131.7">AB3</text>
<text x="118.3" y="129.9">AB2</text>
<text x="118.3" y="128.2">AB1</text>
<text x="118.3" y="126.4">AA3</text>
<text x="161.4" y="130.3">M16</text>
<text x="161.4" y="128.5">M15</text>
<text x="161.4" y="126.7">M14</text>
<text x="166.6" y="131.4">GNDK_50</text>
<text x="166.6" y="129.6">GNDK_49</text>
<text x="166.6" y="127.8">GNDK_48</text>
<text x="166.6" y="126.1">GNDK_47</text>
<text x="178" y="131.4">GNDK_127</text>
<text x="178" y="129.6">GNDK_126</text>
<text x="178" y="127.8">GNDK_125</text>
<text x="178" y="126.1">GNDK_124</text>
<text x="188.3" y="130.3">W9</text>
<text x="188.3" y="128.5">W7</text>
<text x="188.3" y="126.7">W3</text>
<text x="72.6" y="137.1">AD14</text>
<text x="72.6" y="135.3">AC24</text>
<text x="72.6" y="133.5">AC18</text>
<text x="78.8" y="136.4">GND_DDR_26</text>
<text x="78.8" y="134.6">GND_DDR_25</text>
<text x="78.8" y="132.8">GND_DDR_24</text>
<text x="103.5" y="134.6">GNDA_SD1G3_7</text>
<text x="103.5" y="132.8">GNDA_SD1G3_6</text>
<text x="118.3" y="137.1">A1</text>
<text x="118.3" y="133.5">AC3</text>
<text x="161.4" y="137.4">M24</text>
<text x="161.4" y="135.6">M21</text>
<text x="161.4" y="133.9">M18</text>
<text x="161.4" y="132.1">M17</text>
<text x="166.6" y="136.7">GNDK_53</text>
<text x="166.6" y="135">GNDK_52</text>
<text x="166.6" y="133.2">GNDK_51</text>
<text x="176.8" y="136.7">GNDGPIO_0</text>
<text x="178" y="133.2">GNDK_128</text>
<text x="188.3" y="132.1">Y7</text>
<text x="188.3" y="137.4">AB8</text>
<text x="188.3" y="135.6">AB12</text>
<text x="72.6" y="140.6">AD26</text>
<text x="72.6" y="138.8">AD20</text>
<text x="72.7" y="142.4">AE14</text>
<text x="78.8" y="143.5">GND_DDR_30</text>
<text x="78.8" y="141.7">GND_DDR_29</text>
<text x="78.8" y="139.9">GND_DDR_28</text>
<text x="78.8" y="138.2">GND_DDR_27</text>
<text x="103.4" y="143.5">GNDA_SDXG0_3</text>
<text x="103.4" y="141.7">GNDA_SDXG0_2</text>
<text x="103.4" y="139.9">GNDA_SDXG0_1</text>
<text x="103.4" y="138.2">GNDA_SDXG0_0</text>
<text x="118.3" y="142.4">B1</text>
<text x="118.3" y="140.6">A5</text>
<text x="118.3" y="138.8">A3</text>
<text x="161.6" y="142.7">N12</text>
<text x="161.6" y="141">N11</text>
<text x="162.3" y="139.2">M3</text>
<text x="166.6" y="143.8">GNDK_57</text>
<text x="166.6" y="142.1">GNDK_56</text>
<text x="166.6" y="140.3">GNDK_55</text>
<text x="166.6" y="138.5">GNDK_54</text>
<text x="176.8" y="143.8">GNDGPIO_4</text>
<text x="176.8" y="142.1">GNDGPIO_3</text>
<text x="176.8" y="140.3">GNDGPIO_2</text>
<text x="176.8" y="138.5">GNDGPIO_1</text>
<text x="188.3" y="142.7">H11</text>
<text x="188.3" y="141">G19</text>
<text x="188.3" y="139.2">F20</text>
<text x="72.7" y="145.9">AE22</text>
<text x="72.7" y="144.2">AE16</text>
<text x="72.8" y="149.5">AF24</text>
<text x="72.8" y="147.7">AF18</text>
<text x="78.8" y="148.8">GND_DDR_33</text>
<text x="78.8" y="147">GND_DDR_32</text>
<text x="78.8" y="145.3">GND_DDR_31</text>
<text x="103.4" y="148.8">GNDA_SDXG0_6</text>
<text x="103.4" y="147">GNDA_SDXG0_5</text>
<text x="103.4" y="145.3">GNDA_SDXG0_4</text>
<text x="118.3" y="149.5">C2</text>
<text x="118.3" y="147.7">C1</text>
<text x="118.3" y="145.9">B5</text>
<text x="118.3" y="144.2">B3</text>
<text x="161.6" y="149.9">N16</text>
<text x="161.6" y="148.1">N15</text>
<text x="161.6" y="146.3">N14</text>
<text x="161.6" y="144.5">N13</text>
<text x="166.6" y="149.2">GNDK_60</text>
<text x="166.6" y="147.4">GNDK_59</text>
<text x="166.6" y="145.6">GNDK_58</text>
<text x="176.8" y="149.2">GNDGPIO_7</text>
<text x="176.8" y="147.4">GNDGPIO_6</text>
<text x="176.8" y="145.6">GNDGPIO_5</text>
<text x="188.3" y="149.9">J11</text>
<text x="188.3" y="148.1">H20</text>
<text x="188.3" y="146.3">H16</text>
<text x="188.3" y="144.5">H12</text>
<text x="72.7" y="154.8">AA16</text>
<text x="72.8" y="151.3">AF26</text>
<text x="78.8" y="155.9">GND11A_PLL_ADDR</text>
<text x="78.8" y="152.4">GND_DDR_35</text>
<text x="78.8" y="150.6">GND_DDR_34</text>
<text x="102.5" y="155.9">GNDA_SDXG0_10</text>
<text x="103.4" y="154.2">GNDA_SDXG0_9</text>
<text x="103.4" y="152.4">GNDA_SDXG0_8</text>
<text x="103.4" y="150.6">GNDA_SDXG0_7</text>
<text x="118.3" y="153.1">C4</text>
<text x="118.3" y="151.3">C3</text>
<text x="118.3" y="154.8">C5</text>
<text x="161.6" y="155.2">N21</text>
<text x="161.6" y="153.4">N20</text>
<text x="161.6" y="151.6">N18</text>
<text x="166.6" y="154.5">GNDK_63</text>
<text x="166.6" y="152.7">GNDK_62</text>
<text x="166.6" y="151">GNDK_61</text>
<text x="175.9" y="154.5">GNDGPIO_10</text>
<text x="176.8" y="152.7">GNDGPIO_9</text>
<text x="176.8" y="151">GNDGPIO_8</text>
<text x="188.3" y="151.6">J14</text>
<text x="188.3" y="155.2">J17</text>
<text x="188.3" y="153.4">J15</text>
<text x="73.8" y="160.2">K22</text>
<text x="73.8" y="158.4">A18</text>
<text x="74.6" y="161.9">N6</text>
<text x="78.8" y="161.3">U_REFERENCE_SERDES_CLK_GND</text>
<text x="78.8" y="159.5">U_REFERENCE_PTP_CLK_GNDIO</text>
<text x="103.4" y="161.3">GNDA_SDXG1_1</text>
<text x="103.4" y="159.5">GNDA_SDXG1_0</text>
<text x="118.3" y="161.9">B7</text>
<text x="118.3" y="160.2">A9</text>
<text x="118.3" y="158.4">A7</text>
<text x="161.6" y="157">N24</text>
<text x="162.5" y="160.5">N9</text>
<text x="162.5" y="158.8">N3</text>
<text x="166.6" y="161.6">GNDK_67</text>
<text x="166.6" y="159.9">GNDK_66</text>
<text x="166.6" y="158.1">GNDK_65</text>
<text x="166.6" y="156.3">GNDK_64</text>
<text x="175.9" y="161.6">GNDGPIO_14</text>
<text x="175.9" y="159.9">GNDGPIO_13</text>
<text x="175.9" y="158.1">GNDGPIO_12</text>
<text x="175.9" y="156.3">GNDGPIO_11</text>
<text x="188.3" y="160.5">K12</text>
<text x="188.3" y="158.8">K10</text>
<text x="188.3" y="157">J9</text>
<text x="78.8" y="163">U_REFERENCE_SYS_CLK_GNDGNDA_SDXG1_2</text>
<text x="103.4" y="166.6">GNDA_SDXG1_4</text>
<text x="103.4" y="164.8">GNDA_SDXG1_3</text>
<text x="118.3" y="167.3">C7</text>
<text x="118.3" y="165.5">C6</text>
<text x="118.3" y="163.7">B9</text>
<text x="161.6" y="167.6">P13</text>
<text x="161.6" y="165.9">P12</text>
<text x="161.6" y="164.1">P11</text>
<text x="161.6" y="162.3">P10</text>
<text x="166.6" y="167">GNDK_70</text>
<text x="166.6" y="165.2">GNDK_69</text>
<text x="166.6" y="163.4">GNDK_68</text>
<text x="175.9" y="167">GNDGPIO_17</text>
<text x="175.9" y="165.2">GNDGPIO_16</text>
<text x="175.9" y="163.4">GNDGPIO_15</text>
<text x="188.3" y="167.6">W13</text>
<text x="188.3" y="165.9">W11</text>
<text x="188.3" y="164.1">L19</text>
<text x="188.3" y="162.3">K9</text>
<text x="103.4" y="171.9">GNDA_SDXG1_7</text>
<text x="103.4" y="170.2">GNDA_SDXG1_6</text>
<text x="103.4" y="168.4">GNDA_SDXG1_5</text>
<text x="118.3" y="170.8">C9</text>
<text x="118.3" y="169.1">C8</text>
<text x="161.6" y="169.4">P14</text>
<text x="161.6" y="173">P16</text>
<text x="161.6" y="171.2">P15</text>
<text x="166.6" y="170.5">GNDK_72</text>
<text x="166.6" y="168.7">GNDK_71</text>
<text x="166.6" y="172.3">GNDK_73</text>
<text x="175.9" y="172.3">GNDGPIO_20</text>
<text x="175.9" y="170.5">GNDGPIO_19</text>
<text x="175.9" y="168.7">GNDGPIO_18</text>
<text x="188.3" y="173">Y8</text>
<text x="188.3" y="171.2">Y12</text>
<text x="188.3" y="169.4">Y10</text>
<text x="117" y="174.8">BGA676_080m_26x26_h153</text>
<text x="161.6" y="176.5">P19</text>
<text x="161.6" y="174.8">P17</text>
<text x="166.6" y="177.6">GNDK_76</text>
<text x="166.6" y="175.9">GNDK_75</text>
<text x="166.6" y="174.1">GNDK_74</text>
<text x="175.9" y="174.1">GNDGPIO_21</text>
<text x="187.1" y="180.5">BGA676_080m_26x26_h153</text>
</g>
<g font-size="1.6" fill="#000080">
<text x="167.5" y="39.6">XS6F</text>
<text x="79.7" y="66">XS6E</text>
<text x="79.7" y="175.3">FSL91030M</text>
<text x="167.5" y="181">FSL91030M</text>
</g>
<g font-size="1.3">
<text x="30.8" y="1.3">5</text>
<text x="88.9" y="1.3">4</text>
<text x="147" y="1.3">3</text>
<text x="205" y="1.3">2</text>
<text x="263.1" y="1.3">1</text>
<text x=".5" y="28.4">D</text>
<text x="292.6" y="28.4">D</text>
<text x=".5" y="79.5">C</text>
<text x="292.6" y="79.5">C</text>
<text x=".5" y="130.6">B</text>
<text x="292.6" y="130.6">B</text>
<text x=".5" y="181.7">A</text>
<text x="292.6" y="181.7">A</text>
<text x="30.8" y="207.4">5</text>
<text x="88.9" y="207.4">4</text>
<text x="147" y="207.4">3</text>
<text x="205" y="207.4">2</text>
<text x="263.1" y="207.4">1</text>
</g>
<g font-size="1.3" fill="#00f">
<text x="175.5" y="111.4">6/6</text>
<text x="97.5" y="119.9">5/6</text>
</g>
</svg>
